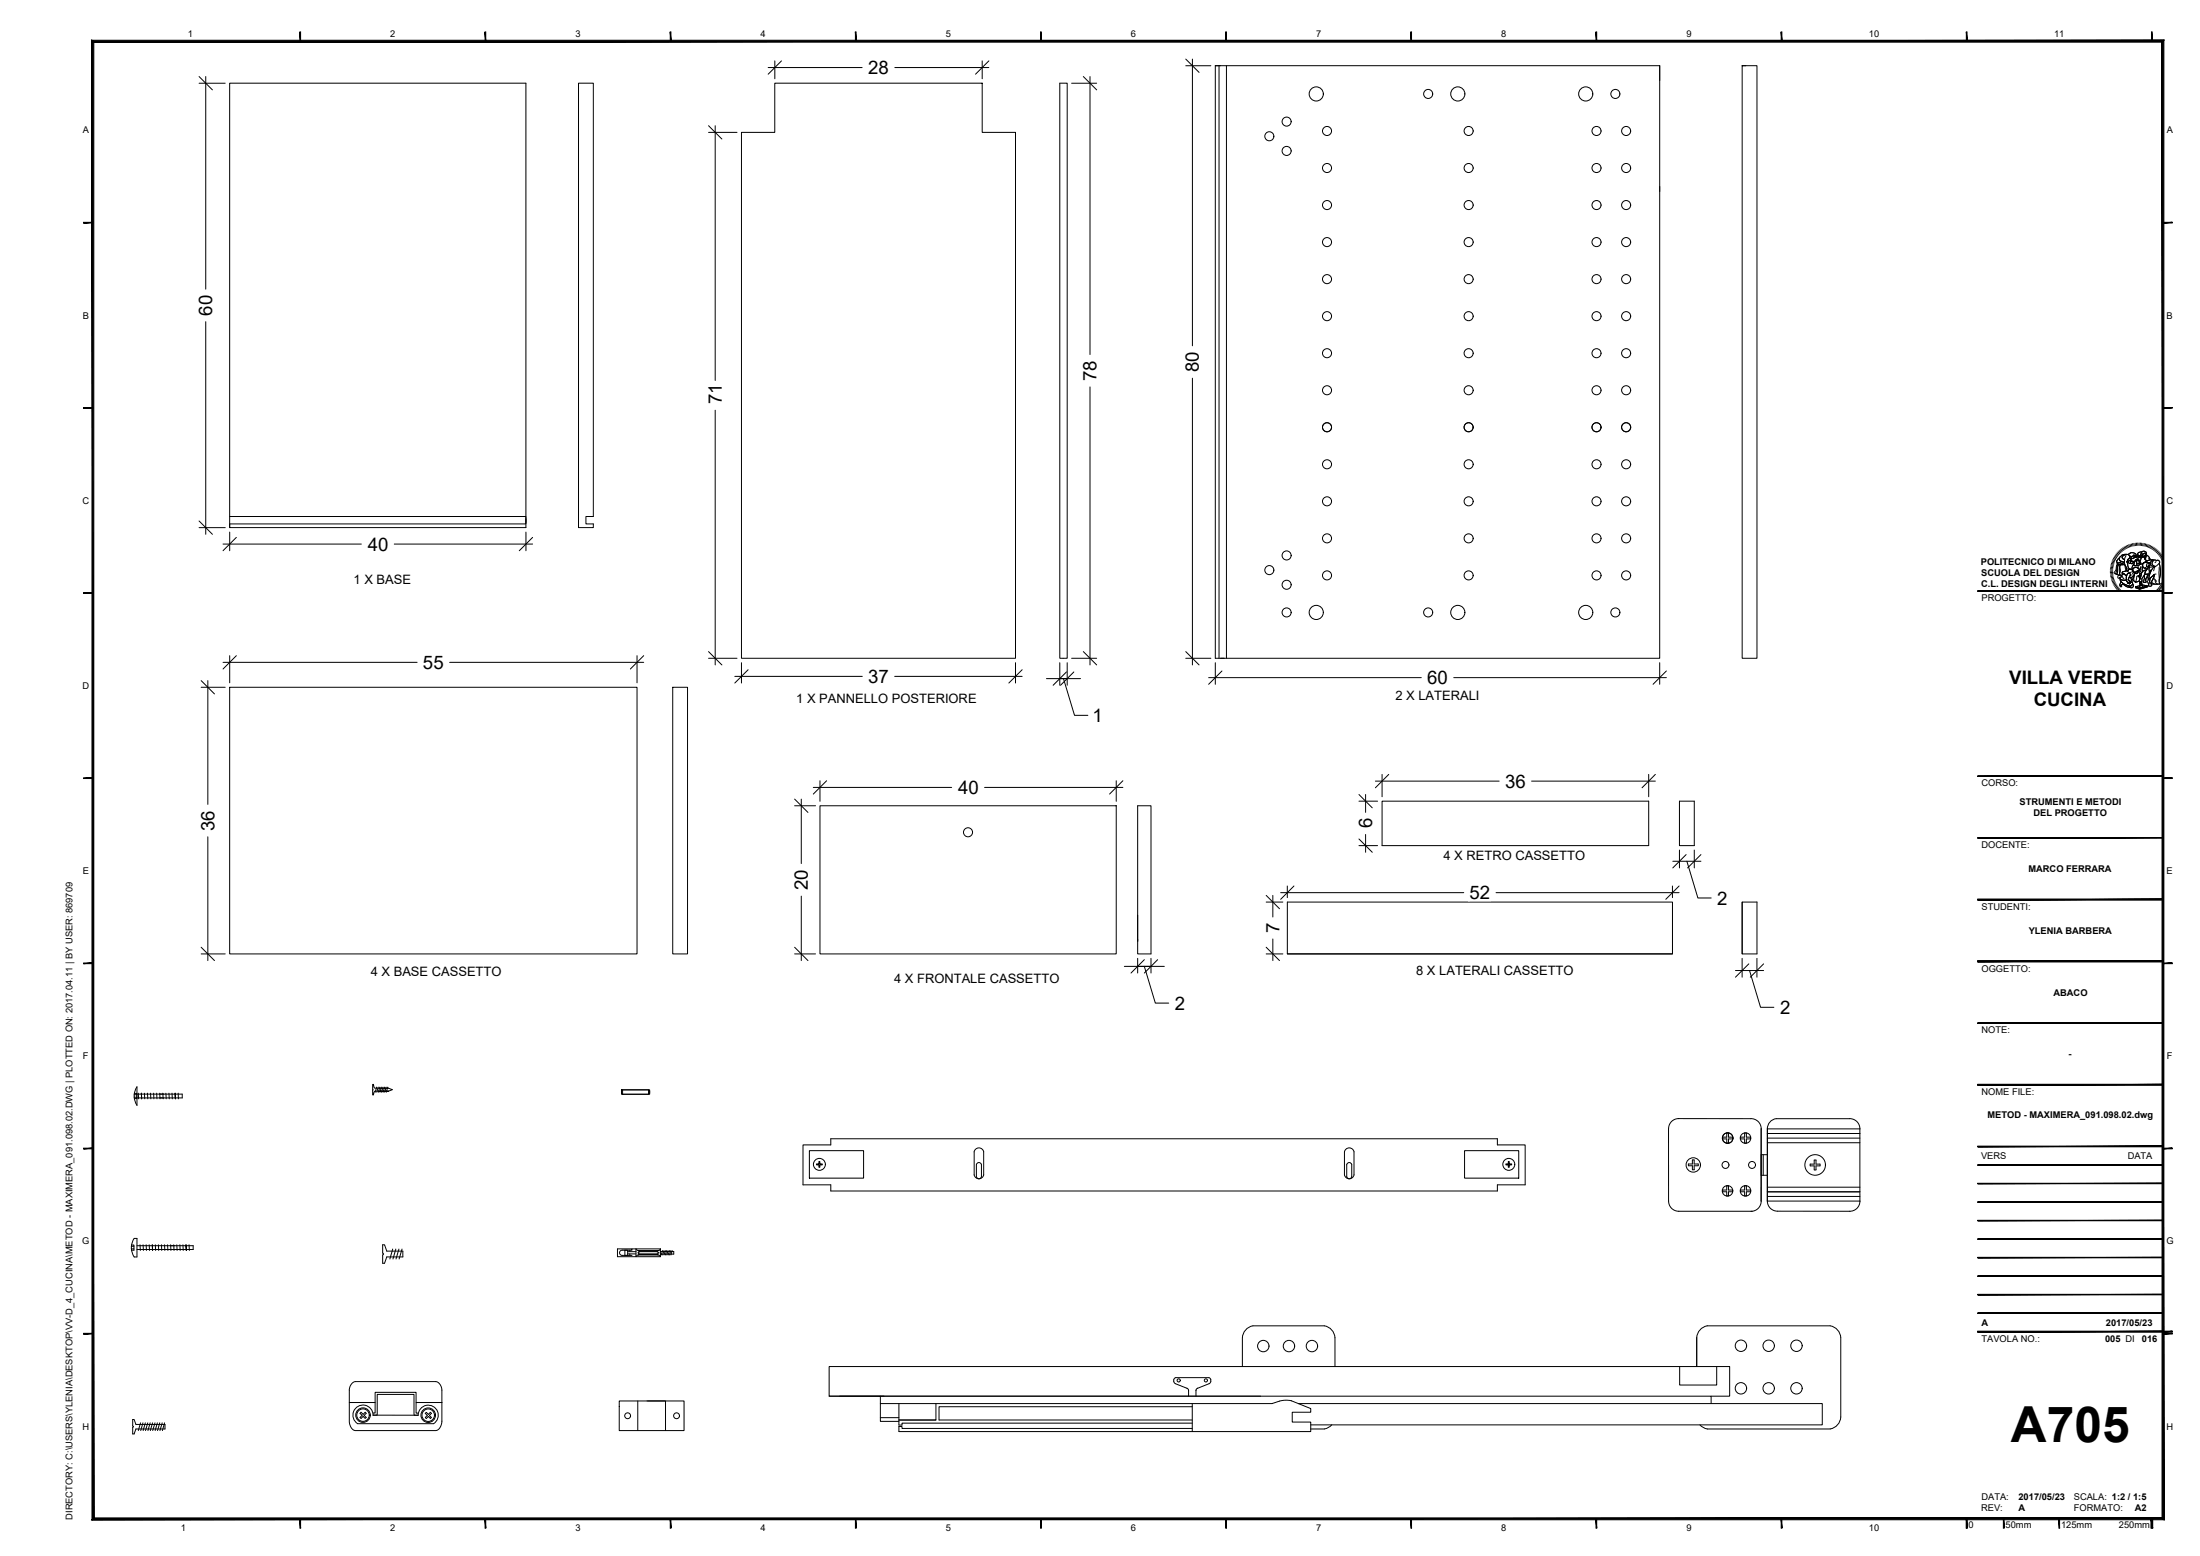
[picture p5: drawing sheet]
<svg xmlns="http://www.w3.org/2000/svg" width="594mm" height="420mm" viewBox="0 0 594 420" stroke-linecap="round" stroke-linejoin="round" font-family="sans-serif">
<!-- layer: VITI E CERNIERE -->
<g fill="none" stroke="#000" stroke-width=".27">
<path d="M36.2 295.7l.2-.9 .6-1.3v5l-.6-1.4-.2-1.4M36.2 295.6h.7M36.2 296.3h.7M36.3 295.2h.6v1.4h-.6M37 295.4h7.2M37 296.5h7.2M37.3 295.2l.1 1.5M38.2 295.2l.1 1.5M39 295.2l.1 1.5M39.8 295.2l.1 1.5M40.6 295.2l.1 1.5M41.5 295.2l.1 1.5"/>
<path d="M42.3 295.2l.1 1.5M43.1 295.2l.1 1.5M43.1 295.4h6.1v1.1h-6.1M44 295.2l.1 1.5M44.8 295.2l.1 1.5M45.6 295.2l.1 1.5M46.4 295.2l.1 1.5M47.4 296.7l-.1-1.5 .1 1.5M48.1 295.2l.1 1.5M101.7 293.6l-.4 1.3M102.1 293.6l-.4 1.3M102.3 294.6h2.6h-3.7l-.4 1.1h-.2l.2-1.5-.2-1.4h.2l.4 1h3.7l1.1 .4-1.1 .4"/>
<path d="M102.3 293.8h2.6M102.6 293.6l-.4 1.3M103 293.6l-.4 1.3M103.4 293.6l-.4 1.3M103.9 293.6l-.5 1.3M104.3 293.6l-.4 1.3M104.7 293.6l-.4 1.3M167.8 294.3h7.6v1.2h-7.6zM168.1 294.3h7v1.2h-7M168.1 294.3l-.3 .3v.6l.3 .3M168.1 294.3v1.2M175.1 294.3l.3 .3v.6l-.3 .3"/>
<path d="M216.8 309.2h7.5v-1.7h180v1.7h7.5v10.7h-7.5v1.7h-180v-1.7h-7.5zM218.6 310.7h14.6v7.4h-14.6zM220.5 314.3h.6v-.7h.3v.7h.6v.3h-.6v.6h-.3v-.6h-.6zM263.4 310.4a1.32 1.32 0 0 1 2.2 .6v6.2a1.32 1.32 0 0 1-1.2 1.1 1.32 1.32 0 0 1-1.3-1.1l-.1-6.2zM263.9 314.1l.7-.1 .4 .5v3.2a.69 .69 0 0 1-.7 .6 .69 .69 0 0 1-.6-.6v-3.2zM363.4 310.4a1.32 1.32 0 0 1 2.2 .6v6.2a1.32 1.32 0 0 1-1.3 1.1 1.32 1.32 0 0 1-1.3-1.1l.1-6.2zM363.9 314.1l.7-.1 .4 .5v3.2a.7 .7 0 0 1-.7 .6 .7 .7 0 0 1-.6-.6v-3.2zM395.5 310.7h14.6v7.4h-14.6zM406.6 314.3h.7v-.7h.3v.7h.6v.3h-.6v.6h-.3v-.6h-.7zM453.2 302.1h19.6M453.4 302a2.74 2.74 0 0 0-2.8 2.8v19.5M455.9 314.3h1.1v-1.1h.3h.2v1.1h1.1v.5h-1.1v1.1h-.5v-1.1h-1.1z"/>
<path d="M465.2 307.1h1.1v-1.1h.5v1.1h1.1v.4h-1.1v1.1h-.5v-1.1h-1.1zM470 307.1h1.1v-1.1h.5v1.1h1.1v.4h-1.1v1.1h-.5v-1.1h-1.1zM472.8 302.1a2.74 2.74 0 0 1 2.8 2.7v19.5a2.72 2.72 0 0 1-2.8 2.8M475.6 311.8h1.6M475.6 317.4h1.6M476.1 311.8v5.6M477.2 306.1h25M477.2 307.3h25M477.2 304.8h25M477.2 308.6h25M477.3 304.8l-.1 19.5M479.7 302.1h19.8"/>
<path d="M479.7 302.1a2.74 2.74 0 0 0-2.4 2.7M488.8 314.3h1.1v-1h.5v1h1.1v.5h-1.1v1.1h-.5v-1.1h-1.1zM499.5 302.1a2.74 2.74 0 0 1 2.7 2.8M502.2 304.8v19.6M35.5 336.6v.5M35.5 336.5h.7M35.5 337.2h.7M35.5 336.2h.7v1.4h-.7M36.2 334.4h.8v5h-.8l-.4-.9-.3-1.4M36.2 334.4l-.6 1.3-.1 .9M37 336.4h10.2M37 337.4h10.2"/>
<path d="M37.8 336.1l.1 1.6M38.6 336.1l.1 1.6M39.5 336.1v1.6M40.3 336.1l.1 1.6M41.1 336.1l.1 1.6M41.9 336.1l.1 1.6M42.8 336.1v1.6M43.6 336.1l.1 1.6M44.4 336.1l.1 1.6M45.3 336.1v1.6M46.1 336.1l.1 1.6M46.1 336.4h6.1v1h-6.1"/>
<path d="M46.9 336.1l.1 1.6M47.7 336.1l.1 1.6M48.6 336.1v1.6M49.4 336.1l.1 1.6M50.3 337.7l-.1-1.6 .1 1.6M51.1 336.1v1.6M103.3 336.1h.5l.6 1.7h4.4v1.6h-4.4l-.6 1.7h-.5v-2.2l.3-.3-.3-.3zM106.1 337.3l-.8 2.7M106.9 337.3l-.8 2.7M107.7 337.3l-.8 2.7M108.6 337.3l-.8 2.7M168.7 339v-1.4h.8v1.4"/>
<path d="M169.5 338.6h2.2M169.5 338h2.2M170.1 337.6v.4M170.1 338.6v.4M170.7 337.2h7.6M172.3 338.9h5.4l.6 .4M172.3 338.3l.3-.3h4.8l.3 .3M172.3 338.3l.3 .3h4.8l.3-.3M172.3 338.3h.1M172.3 337.7h.1M172.3 337.7h5.4M172.3 338.9l-.6 .4"/>
<path d="M172.3 337.7l-.6-.5v2.1M172.4 337.7l.2 .1h4.8l.3-.1M172.4 338.9l.2-.2h4.8l.3 .2M177.7 338.3h.1M177.7 337.7h.1M178.3 337.2v2.1h-11.6v-2.1h4v.4h-2.7a.7 .7 0 0 0-.7 .7 .7 .7 0 0 0 .7 .7h2.7M178.3 337.9h3.6v.7h-3.6M178.3 337.2l-.6 .5M178.9 337.7l-.3 1.2M179.3 337.7l-.4 1.2M179.7 337.7l-.4 1.2M180 337.7l-.3 1.2"/>
<path d="M180.4 337.7l-.3 1.2M180.8 337.7l-.4 1.2M181.2 337.7l-.4 1.2M181.5 337.7l-.3 1.2M450.6 324.3a2.74 2.74 0 0 0 2.7 2.8h19.9M465.2 321.3h1.1v-1.1h.3l.2 .1v1h1v.5h-1v1.1h-.5v-1.1h-1.1zM471.1 320.2l.5 .1v1h1.1v.5h-1.1v1.1h-.5v-1.1h-1.1v-.5h1.1zM477.2 324.3h25a2.74 2.74 0 0 1-2.7 2.8M477.2 323.1h25M477.2 321.8h25M477.2 320.6h25M477.2 324.3a2.74 2.74 0 0 0 2.8 2.7l19.6 .1"/>
<path d="M94.3 378.7v5.1a2.41 2.41 0 0 0 1.7 2.5h21.6a2.44 2.44 0 0 0 1.7-2.5v-8.4a2.26 2.26 0 0 0-1.7-2.3h-21.6a2.26 2.26 0 0 0-1.7 2.3v3.3h7M112.4 378.7h6.9M167.2 378.3h17.5v8h-17.5zM172.2 378.3v8M174.7 378.3h5v8M223.9 377h238.2v2M226.8 377h113.6M237.7 377v6.8h5M238.7 377h-14.8v-8h243.2v8h-5M242.7 379v5.8h.9v-.5h78.4M252.7 379v4.4h-10h10M317 372.9l.4 .7 3.2 1.3"/>
<path d="M317.5 372h9a.75 .75 0 0 1 .5 1M317.5 372a.76 .76 0 0 0-.5 1M320.5 374.9l.5 .6M321 375.4v1.6M322 379v7.6M322 379.8h-68.4v3.6h68.4M323 375.4v1.6M323.4 374.9l-.4 .6M327 372.9l-.5 .7-3.2 1.3M335.5 369v-7.8a3.4 3.4 0 0 1 2.8-3.2h19.3a3.4 3.4 0 0 1 2.9 3.2v7.8M345.4 378.4l-1.9 .6h-105.8M345.4 378.4l1.7-.3 1.6 .2 5.2 2v1h-4.9v2.7h4.9v2.6h-111.2v-1.4h.9v.5h78.4"/>
<path d="M350.6 379h141.5v5.8h-138.2M453.6 369v5h10v-5M458.2 369v-7.8a3.4 3.4 0 0 1 2.8-3.2h33.2a3.4 3.4 0 0 1 2.9 3.2v21.4a3.5 3.5 0 0 1-2.9 3.3h-33.2l-1.3-.6-.7-.6M35.8 383.3h.4l.5 1.3h7.9v1.3h-7.9l-.5 1.3h-.4v-1.7l.3-.3-.3-.2zM38 384.2l-.7 2.1M38.6 384.2l-.6 2.1M39.3 384.2l-.7 2.1M39.9 384.2l-.6 2.1M40.6 384.2l-.7 2.1M41.1 384.6h.1M41.2 384.2l-.6 2.1M41.9 384.2l-.7 2.1"/>
<path d="M42.5 384.2l-.6 2.1M43.1 384.2l-.6 2.1M43.8 384.2l-.6 2.1M44.4 384.2l-.6 2.1M97.5 381.4l.6 .5 .5-.5 .3 .2-.6 .6 .6 .5-.3 .3-.5-.5-.6 .5-.3-.3 .6-.5-.6-.6zM100.7 382.1h1.2v-5.6h9.9v5.6h1.1M100.7 381.6h.6v-5.6h11.1v5.6h.5M100.7 382.1h12.2M100.7 382.1a2.73 2.73 0 0 0-4-2.4 2.73 2.73 0 0 0-.1 4.7M112.9 382.1a2.71 2.71 0 0 1 4-2.3 2.71 2.71 0 0 1 .2 4.6h-20.5M115.1 381.4l.6 .5 .5-.5 .3 .2-.6 .6 .6 .6-.3 .2-.5-.5-.6 .5-.3-.2 .6-.6-.6-.6zM237.7 382.8h5"/>
<path d="M359.6 384.7l-.7 .6-1.3 .6h-3.7"/>
<circle cx="221.3" cy="314.4" r="1.61"/>
<circle cx="407.4" cy="314.4" r="1.61"/>
<circle cx="457.2" cy="314.6" r="1.94"/>
<circle cx="465.9" cy="314.6" r=".94"/>
<circle cx="466.5" cy="307.3" r="1.42"/>
<circle cx="471.4" cy="307.3" r="1.42"/>
<circle cx="473.1" cy="314.6" r=".94"/>
<circle cx="490.2" cy="314.6" r="2.78"/>
<circle cx="466.5" cy="321.6" r="1.42"/>
<circle cx="471.4" cy="321.6" r="1.42"/>
<circle cx="318.3" cy="372.7" r=".43"/>
<circle cx="325.6" cy="372.7" r=".43"/>
<circle cx="341.1" cy="363.5" r="1.54"/>
<circle cx="348.1" cy="363.5" r="1.54"/>
<circle cx="354.3" cy="363.5" r="1.54"/>
<circle cx="470.1" cy="374.9" r="1.54"/>
<circle cx="470.1" cy="363.4" r="1.54"/>
<circle cx="477.6" cy="374.9" r="1.54"/>
<circle cx="477.6" cy="363.4" r="1.54"/>
<circle cx="485.1" cy="363.4" r="1.54"/>
<circle cx="485.1" cy="374.9" r="1.54"/>
<circle cx="98" cy="382.1" r="1.96"/>
<circle cx="98" cy="382.1" r="1.69"/>
<circle cx="115.6" cy="382.1" r="1.96"/>
<circle cx="115.6" cy="382.1" r="1.69"/>
<circle cx="169.5" cy="382.3" r=".79"/>
<circle cx="182.7" cy="382.3" r=".79"/>
</g>
<!-- layer: A-FURN -->
<g fill="none" stroke="#000" stroke-width=".27">
<path d="M328.2 17.7h120v160.1h-120zM329.2 17.7v160.1M331.2 17.7v160.1M448.2 17.7v4M470.4 17.7h4v160.1h-4zM470.4 17.7h1M62 22.5h80v120h-80zM156.2 22.5h4v117h-2v2h2v1h-4zM209.2 22.5h56v13.2h9v142.1h-74v-142.1h9zM286.2 22.5h2v155.3h-2zM448.2 50.3v1.4M62 139.5h80v2h-80v1"/>
<path d="M329.6 177.8h1M62 185.6h110v72h-110zM181.7 185.6h4v72h-4zM221.4 217.6h80v40h-80zM307.2 217.6h3.6v40h-3.6zM373.2 216.3h72v12h-72zM453.5 216.3h4v12h-4zM307.2 247.1v7.1v-.6M347.6 257.6h104v-14h-104v14h104M470.4 243.6v14h4v-14h-4v14"/>
<circle cx="342.8" cy="36.8" r="1.22"/>
<circle cx="347.4" cy="32.8" r="1.22"/>
<circle cx="355.4" cy="25.4" r="1.91"/>
<circle cx="358.3" cy="35.4" r="1.22"/>
<circle cx="385.7" cy="25.4" r="1.22"/>
<circle cx="393.7" cy="25.4" r="1.91"/>
<circle cx="396.6" cy="35.4" r="1.22"/>
<circle cx="428.2" cy="25.4" r="1.91"/>
<circle cx="431.1" cy="35.4" r="1.22"/>
<circle cx="436.2" cy="25.4" r="1.22"/>
<circle cx="439.1" cy="35.4" r="1.22"/>
<circle cx="347.4" cy="40.8" r="1.22"/>
<circle cx="358.3" cy="55.4" r="1.22"/>
<circle cx="358.3" cy="45.4" r="1.22"/>
<circle cx="396.6" cy="45.4" r="1.22"/>
<circle cx="396.6" cy="55.4" r="1.22"/>
<circle cx="431.1" cy="45.4" r="1.22"/>
<circle cx="431.1" cy="55.4" r="1.22"/>
<circle cx="439.1" cy="55.4" r="1.22"/>
<circle cx="439.1" cy="45.4" r="1.22"/>
<circle cx="358.3" cy="65.4" r="1.22"/>
<circle cx="358.3" cy="75.4" r="1.22"/>
<circle cx="396.6" cy="75.4" r="1.22"/>
<circle cx="396.6" cy="65.4" r="1.22"/>
<circle cx="431.1" cy="65.4" r="1.22"/>
<circle cx="431.1" cy="75.4" r="1.22"/>
<circle cx="439.1" cy="75.4" r="1.22"/>
<circle cx="439.1" cy="65.4" r="1.22"/>
<circle cx="358.3" cy="95.4" r="1.22"/>
<circle cx="358.3" cy="85.4" r="1.22"/>
<circle cx="396.6" cy="85.4" r="1.22"/>
<circle cx="396.6" cy="95.4" r="1.22"/>
<circle cx="431.1" cy="85.4" r="1.22"/>
<circle cx="431.1" cy="95.4" r="1.22"/>
<circle cx="439.1" cy="85.4" r="1.22"/>
<circle cx="439.1" cy="95.4" r="1.22"/>
<circle cx="358.3" cy="115.4" r="1.22"/>
<circle cx="358.3" cy="105.4" r="1.22"/>
<circle cx="396.6" cy="105.4" r="1.22"/>
<circle cx="396.6" cy="115.4" r="1.22"/>
<circle cx="431.1" cy="105.4" r="1.22"/>
<circle cx="431.1" cy="115.4" r="1.22"/>
<circle cx="439.1" cy="105.4" r="1.22"/>
<circle cx="439.1" cy="115.4" r="1.22"/>
<circle cx="358.3" cy="135.4" r="1.22"/>
<circle cx="358.3" cy="125.4" r="1.22"/>
<circle cx="396.6" cy="125.4" r="1.22"/>
<circle cx="396.6" cy="135.4" r="1.22"/>
<circle cx="431.1" cy="125.4" r="1.22"/>
<circle cx="431.1" cy="135.4" r="1.22"/>
<circle cx="439.1" cy="125.4" r="1.22"/>
<circle cx="439.1" cy="135.4" r="1.22"/>
<circle cx="342.8" cy="153.9" r="1.22"/>
<circle cx="347.4" cy="150" r="1.22"/>
<circle cx="347.4" cy="157.9" r="1.22"/>
<circle cx="358.3" cy="155.4" r="1.22"/>
<circle cx="358.3" cy="145.4" r="1.22"/>
<circle cx="396.6" cy="145.4" r="1.22"/>
<circle cx="396.6" cy="155.4" r="1.22"/>
<circle cx="431.1" cy="155.4" r="1.22"/>
<circle cx="431.1" cy="145.4" r="1.22"/>
<circle cx="439.1" cy="145.4" r="1.22"/>
<circle cx="439.1" cy="155.4" r="1.22"/>
<circle cx="347.4" cy="165.4" r="1.22"/>
<circle cx="355.4" cy="165.4" r="1.91"/>
<circle cx="385.7" cy="165.4" r="1.22"/>
<circle cx="393.7" cy="165.4" r="1.91"/>
<circle cx="428.2" cy="165.4" r="1.91"/>
<circle cx="436.2" cy="165.4" r="1.22"/>
<circle cx="261.4" cy="224.7" r="1.22"/>
</g>
<!-- layer: G-ANNO-LOGO -->
<g fill="none" stroke="#000" stroke-width=".27">
<path d="M569.8 154.2h.7M569.8 153.9h.7M569.9 153.5l.7 .1M569.9 153.2l.7 .1M570 152.8l.6 .2M570 152.5l.7 .1M570.1 152.1l.7 .2M570.2 151.8l.7 .2M570.4 151.5l.6 .2M570.5 151.1l.6 .3M570.5 154.6h-.7M570.5 154.9l-.6 .1"/>
<path d="M570.6 155.2l-.7 .1M570.6 155.5l-.6 .2M570.7 150.8l.6 .3M570.7 155.9l-.7 .1M570.8 156.2l-.7 .2M570.8 150.5l.6 .3M570.9 156.5l-.7 .2M571 156.8l-.6 .2M571 150.2l.6 .4M571.1 157.1l-.6 .3M571.2 149.9l.6 .4M571.3 157.4l-.7 .3"/>
<path d="M571.4 157.7l-.6 .3M571.4 149.6l.6 .4M571.6 158l-.6 .3M571.7 149.3l.5 .5M571.7 151.9l.7 .1a.84 .84 0 0 0 1.3-.2l.1 .6-1 .1a.78 .78 0 0 1-1.1-.5zM571.8 151.9v.4M571.8 158.2l-.6 .4M571.9 149.1l.5 .4M571.9 152.4l-.3 .6-.1 1.3-.3 .7 .4 .1M571.9 158.5l-.5 .4M572 150.9l.4-.3-.1 .3a.83 .83 0 0 0 1 .8l.3 .2-.2 .1a.75 .75 0 0 1-1 0h-.3a.51 .51 0 0 1-.5-.4 .51 .51 0 0 1 .3-.6zM572.1 148.8l.5 .5"/>
<path d="M572.1 158.7l-.5 .5M572.2 152.4l-.3 .5-.1 1.4-.2 .8 .7 .2M572.2 152.4l.4 .1-.2 .5 .1 1.2-.1 1-.2 .1a.43 .43 0 0 1-.5-.2 .43 .43 0 0 1 .1-.5v-1.5zM572.4 159l-.5 .5M572.4 148.6l.5 .5M572.4 156a1.21 1.21 0 0 0 1.8 .5M572.4 150.4l.7-.5 1.3-.2a1 1 0 0 0-1.3 1l.6 .4v.7l-.6-.1a.67 .67 0 0 1-.8-.8zM572.5 156.4l.8 .3 .9-.2 .4 .8-.1 .2 .3-.2 .2 .4-.1-.5 .3 .4-.1-.5 .4 .1-.8-.6 .3-.8 .4 .2 .3 1a.79 .79 0 0 1 0 .9 .79 .79 0 0 1-.8 .3l-1.5-.6-.8-.7zM572.5 156.4l.1 .5 .8 .7 1.9 .9M572.6 159.2l-.5 .5M572.6 152.5l-.2 .6v2.2M572.6 152.5l1.2-.1 .5 1.2v.5l-.4 .1a.6 .6 0 0 0-.6 .1 .6 .6 0 0 0-.2 .6l.2 .1-.4 .5a.56 .56 0 0 1-.5-.9v-1.6z"/>
<path d="M572.7 148.3l.4 .5M572.7 157l-.1 .2a.82 .82 0 0 0 0 1.2l.4-.2-.2-.1a.49 .49 0 0 1 .4-.4 .49 .49 0 0 1 .5 .3l.9 .5a1.3 1.3 0 0 0 1.4-.1l-.1-.7M572.7 157l.8 .7 1.4 .5h.6l.4-.6a.65 .65 0 0 1 0 1 .65 .65 0 0 1-.9 0l-1.3-.6a.44 .44 0 0 0-.5-.3 .44 .44 0 0 0-.4 .5l.1 .2h-.3a.85 .85 0 0 1 0-1.2zM572.8 159.5l-.4 .4M572.9 155.5a.5 .5 0 0 0-.8-.2 .5 .5 0 0 0 .1 .8 .61 .61 0 0 1 .5-.3 .61 .61 0 0 1 .6 .3l.3 .2M573 148.1l.4 .6M573.1 159.7l-.5 .5M573.1 155.2l.4-.3 .2 .1a.73 .73 0 0 1 .5 1.1v.4a1.21 1.21 0 0 1-1.8-.5l.6-.2-.1-.3zM573.1 154.5l1.2-.4 .3 .1 .2-.4 .5-.1 .6 .2 .3 .5a.89 .89 0 0 1-.2 1.2 .65 .65 0 0 1-1 .2l.1-.1a.47 .47 0 0 0 0-.8 .47 .47 0 0 0-.7 .2l-.2 .4-.7-.6a.29 .29 0 0 1-.4 0 .29 .29 0 0 1 0-.4zM573.2 147.9l.4 .6M573.3 150.1a1 1 0 0 1 1-.4 1 1 0 0 1 .8 .8l-.3 .5a1 1 0 0 0-.2 1.4 .99 .99 0 0 0 .7 1.3l-.5 .1-.1 .4a.37 .37 0 0 1-.5-.2 .37 .37 0 0 1 .1-.4l-.6-1.3v-1.2l-.6-.5zM573.3 159.9l-.4 .5"/>
<path d="M573.4 154.8l.8 .7M573.5 154.9l-.5 .4v.5M573.5 147.7l.4 .6M573.7 152.4h-2l-.3 1.5-.5 .7 .2 .3M573.9 147.5l.3 .6M573.9 152.8l.2 1.4M574.1 150l-.4 1.1 .1 1.4 .4 .8 .2 .9h.3l.1-.4 .5-.1a1.04 1.04 0 0 1-.8-1.5 1.49 1.49 0 0 1 .6-1.7 1.04 1.04 0 0 0-1.4-.8l-.7 .2-.6 .5-.1 .5a.81 .81 0 0 0 1 .8l.3 .1-.2 .2a.73 .73 0 0 1-1-.1l-.3 .1a.51 .51 0 0 1-.5-.4 .51 .51 0 0 1 .3-.6l.4-.4M574.2 147.4l.3 .6M574.3 154.1l-.4 .1a.59 .59 0 0 0-.6 .1 .59 .59 0 0 0-.2 .6l.2 .1M574.4 149.7a.87 .87 0 0 0-1 .2 .87 .87 0 0 0-.1 1l.4 .2M574.5 155a.45 .45 0 0 1 .6-.1 .45 .45 0 0 1 .1 .6l-.5 1.1 .8 .6-.4-.1 .1 .5-.3-.4 .1 .5-.2-.4-.3 .2 .1-.2-.4-.6v-.9zM574.5 147.2l.3 .6"/>
<path d="M574.6 154.8a.47 .47 0 0 1 .7 .2 .47 .47 0 0 1-.2 .7l-.4 .9 .8 .7-.4-.2 .1 .5-.3-.4 .1 .5-.2-.4-.3 .2 .1-.2-.4-.6v-1.2zM574.6 151.1l1-.4-.1 .5-1.2 .5zM574.6 151.6l.9-.3 .2 .2-.4 .2 .2 .4a.6 .6 0 0 1-.9-.5zM574.7 151.6a.57 .57 0 0 0 .8 .5M574.8 149.8l.7-.6 1 .2a.3 .3 0 0 1 .3 .4 .3 .3 0 0 1-.4 .2l-.2-.2-.7 .5-.4-.2M574.8 147.1l.3 .6M574.9 149.5l.5-.3h.6l.7 .4a.22 .22 0 0 1 .1 .3 .22 .22 0 0 1-.2 .2l-.4-.2-.4 .4h-.4l-.7-.5zM575.1 150.1l.6 .2 .6-.5 .3 .3-.2 .5-.4 .2-.5-.2-.5 .2zM575.2 147l.2 .6M575.3 153.7l.6 .2 .4 .6a.82 .82 0 0 1-.2 1.1h-.1M575.4 151.6h.8l-.2 .1a.38 .38 0 0 1-.4 .6 .38 .38 0 0 1-.3-.6zM575.4 156l.3 1a.8 .8 0 0 1 0 .9 .8 .8 0 0 1-.8 .3"/>
<path d="M575.4 151.3l.3 .2M575.5 154.6l-.8 .1M575.5 151l-.1 .2-1 .5M575.5 146.9l.2 .6M575.6 150.7l-.4 .5M575.7 154.2l.7 .5M575.8 151.6a.34 .34 0 0 0-.5 .3 .34 .34 0 0 0 .5 .3 .34 .34 0 0 0 .2-.5l.2-.1-.6 .1M575.8 154.7a.7 .7 0 0 1 .2 .9 .7 .7 0 0 1-1 .2M575.9 153.9l.1-.4a.91 .91 0 0 1 1.3-.1l.3 .2a.32 .32 0 0 1 .1 .3 .32 .32 0 0 1-.2 .3l-1.2 .3 .6 .4 .4-.3 .1-.3a.37 .37 0 0 0 .4-.4 .37 .37 0 0 0-.3-.4l-.5-.3h-.6l-.5 .7-.2-.1v-.5l.5-.8 .2 .2h1.1l.5-.4v-.3l.6 .2v.5a.62 .62 0 0 1-.2 .9l.2 .8-.3 .4-.4 .2-.2 .5-.3-.1 .1 .3a.23 .23 0 0 1 .3 .1 .23 .23 0 0 1 0 .3l.2-.2-.3 1.1a.96 .96 0 0 1-1.5-.1l-.4-.4 .4-.6 .2-1.1M575.9 153.7l.6-.5 .5 .1 .6 .3a.32 .32 0 0 1 .1 .5 .32 .32 0 0 1-.5 0l-.3 .2a.5 .5 0 0 1-.5 .3 .5 .5 0 0 1-.4-.5zM575.9 146.8l.1 .7M575.9 156.5l.8 .7"/>
<path d="M576.1 150.6v.1M576.2 150.2l.1 .1M576.2 155.9v.9M576.2 152.5a1.25 1.25 0 0 0-.5 1.3M576.2 146.7l.1 .7M576.2 150.3h.1M576.3 154.5l1.2-.4-.2 .5-.4 .3-.5-.2zM576.3 155.3l-.3 1-.4 .4M576.6 150.4l.7-.2a.29 .29 0 0 1 .2 .5 .29 .29 0 0 1-.4 0zM576.6 146.7l.1 .6M576.6 150.1l-.2 .5-.4 .2-.5-.2-.5 .2M576.6 151.3l.5-.3 .4 .1 .5 1a.22 .22 0 0 1-.1 .3 .22 .22 0 0 1-.3-.1 .22 .22 0 0 1 .1-.3l-.1-.7a.44 .44 0 0 0-.7-.1 .44 .44 0 0 0 0 .7l.1 .1a.43 .43 0 0 1 .1 .4 .43 .43 0 0 1-.4 .4l-.6-.4z"/>
<path d="M576.7 158.4l2-.4 1.1 .2-2 .6zM576.7 158.4l1.1 .4v.3l-1.1-.4zM576.9 151.2l.3-.1 .4 .2 .1 .5a.64 .64 0 0 1 0 .7 .64 .64 0 0 1-.7 .2zM576.9 146.6l.1 .7M577 150.2v-.2a.53 .53 0 0 1 .8 .5l-.2 .1M577 155.6l-.3 1.6 1-.2M577 154.7h.1M577.1 149.9a.52 .52 0 0 1 .7 .6l-.2 .1-.2-.4v.2l-.4-.1zM577.1 154.3l.1 .1M577.1 154.6l.1 .1M577.1 154.4h.1M577.2 151.4v.1"/>
<path d="M577.3 151.4l-.2 .1M577.3 146.6v.7M577.3 150.4a.44 .44 0 0 0-.7 .1l.2-.1a.37 .37 0 0 0 .4 .3 .37 .37 0 0 0 .3-.3l-.2-.2 .1 .2M577.4 152.7v.7M577.4 155.4l.3 .1 .2-.5 .4-.2-.5 1.3a.23 .23 0 0 0 0-.3 .23 .23 0 0 0-.3-.1zM577.5 154.2l-.2 .5a.51 .51 0 0 1-.9-.1M577.5 151.3l.2 .2-.1 .1M577.6 151.4a.43 .43 0 0 0-.7-.2 .43 .43 0 0 0 0 .7 .51 .51 0 0 1 0 .9 .51 .51 0 0 1-.7-.5l.4-1 .7-.3 .5 .5 .2 .8-.3 .2-.1-.4M577.6 146.6v.7M577.7 151.7l-.2 .1M577.7 151.6a.43 .43 0 0 1-.1 .6 .43 .43 0 0 1-.6-.1M577.7 152.4l-.3 .3h-.4"/>
<path d="M577.8 158.8l2-.6v.3l-2 .6zM577.8 158.8v.3M577.8 150.5l.1-.1a.99 .99 0 0 1 0 1.2M577.9 155h.1M577.9 155.6l-.1 .5 .2-.2M577.9 150l.1 .4M578 152l-.1-.5a.87 .87 0 0 0 0-1.1l-.5-.5a.45 .45 0 0 1-.1-.6 .45 .45 0 0 1 .5-.2 .27 .27 0 0 1 .5 0 .27 .27 0 0 1-.1 .4v1.1h.2v-.5a.42 .42 0 0 0 .3 .4 .42 .42 0 0 0 .5-.2l-.1 .7 .2-.2 .4 .7-1.1 .7M578 146.6l-.1 .7M578 155.3l-.1 .3-.1-.2M578 153l-.1 1.4M578 152.2l.5 .3M578.1 157.1l.2-.1 .1 1-.2-.5-.4 .7z"/>
<path d="M578.2 154.2l-.4 .3v.5M578.3 154.8l-.5 .4a.22 .22 0 0 1-.1 .3 .22 .22 0 0 1-.3-.1l.1 .3h.3M578.3 153.1l-.4 .8M578.3 146.7v.6M578.4 149.1l.6-.3 .4 .2 .2 .4v.8l-.4 .8v-.7l.2-.5-.2-.5-.2 .2a.79 .79 0 0 0-.6 1.1h-.2l-.1-.8zM578.4 149.1h-.5a.61 .61 0 0 0-.7 .7M578.4 150.1l.3 .3 .5-.1M578.4 149l.6-.2 .6 .5v.8l-.4 .9v-.7l.2-.5a.32 .32 0 0 0-.1-.4 .32 .32 0 0 0-.4 .1l-.3 .2-.2 .9h-.2l-.1-.8zM578.6 152.2l.2-.1a1.56 1.56 0 0 1 1.9 .2l-.2 .5a1.28 1.28 0 0 1-1.1 .8l-.7-.6zM578.6 149.6l.4-.1a.29 .29 0 0 1 .4 0 .29 .29 0 0 1 0 .4l-.2 .4a.4 .4 0 0 1-.5 .1 .4 .4 0 0 1-.3-.3zM578.6 149.8l.2 .1M578.6 154.2l.9-.1-.7 1.5a1.53 1.53 0 0 0-.5 1.5h-.2l-.2 .5-.2-.9z"/>
<path d="M578.6 154.2l-.9 2.5 .2 .9-.1 .9 .4-1 .3 .9-.2-1.4-.4 .6M578.7 146.7l-.1 .7M578.7 150.3h.1M578.7 153.2a.64 .64 0 0 0-.1 1l1-.2 .4-.6M578.7 149.9h.1M578.8 150.2h.1M579.1 146.8l-.2 .6M579.1 150l.2 .1M579.1 155.1l.8-.1-.5 1.4 .2 .7-.4 .2-.4-.1zM579.1 150v.1M579.3 150.8l.4 .7M579.4 153.3h.1"/>
<path d="M579.4 146.8l-.2 .7M579.4 151.7a2.29 2.29 0 0 1 1.9-.5l-.7 .9zM579.5 154.1l-.7 1.5a1.31 1.31 0 0 0-.4 1.4l-.1 .1M579.5 153.3h-.3M579.6 149.8v.1a1.26 1.26 0 0 1 .9 1l.3 .2-.4 .1a.63 .63 0 0 1-.8 .2 .63 .63 0 0 1-.2-.9zM579.6 149.9l.5 .3 .4 .6M579.6 153.6h-.1M579.7 146.9l-.1 .7M579.8 158.2v.3l-2 .6-1.1-.4v-.3l1.1 .4 2-.6a6.1 6.1 0 0 0-3.1 .2M579.9 155.1l-.5 1.5a.43 .43 0 0 1-.2 .7l-.4-.1 .3-2M580.1 147.1l-.2 .6M580.2 152.9l-.1 .4"/>
<path d="M580.2 151.9l.3 .1 .2 .4M580.2 153.1l.2 .1-.1 .7a.67 .67 0 0 1-.4 1.1l-.8 .1 .3-1.1zM580.2 150.7l.5 .4M580.3 155l-1.2 .2M580.3 156.4l-.1 .2 .3 .2M580.4 147.2l-.2 .6M580.4 153.2v1.3l-.3 .9a1.87 1.87 0 0 0-.1 2l.2 .2M580.6 156.1l1.1-1-.5 1.6a1.26 1.26 0 0 0-.2 1.4l-.2 .2a.41 .41 0 0 1-.6-.1 .41 .41 0 0 1 .1-.6zM580.6 152.1a1.05 1.05 0 0 1 1.7-.7 .56 .56 0 0 1 .8 .1 .56 .56 0 0 1-.2 .8l-.3 .3a1.09 1.09 0 0 1-1.9-.2M580.7 152.4l-.5 .6a.7 .7 0 0 1-.5 .6 .7 .7 0 0 1-.8-.2v-.1a.78 .78 0 0 1 0-1.2l.5-.2a.34 .34 0 0 1 .5 .2 .34 .34 0 0 1-.3 .4l.1 .2a.24 .24 0 0 0 .1 .3 .24 .24 0 0 0 .3-.2l.2-.3-.1-.5-.7-.3-.6 .2-.4 .5 .1 .3M580.7 153.9v.6M580.7 147.3l-.3 .6"/>
<path d="M581.1 147.5l-.4 .6M581.1 153.1l-.9 .1M581.2 157.3l.6 .4M581.4 147.7l-.4 .5M581.4 151.2a2.39 2.39 0 0 0-2 .5M581.5 160l.4 .5M581.6 156.1l.8 .9M581.6 153.1a6.5 6.5 0 0 0-1.4 3.4l1.5-1.4 .5-.1M581.6 151.2l.8 .2a.5 .5 0 0 1 .6 .1 .5 .5 0 0 1 0 .6l.3 1.1a7.9 7.9 0 0 1-.3 3.7l.3 .8h-2.4l.8-2.6-1.5 1.4a5.7 5.7 0 0 1 1.5-3.4l.4-.1a.93 .93 0 0 1-1-.8 .93 .93 0 0 1 .5-1zM581.6 151.2a.91 .91 0 0 0-.5 1.1 .91 .91 0 0 0 1 .7M581.7 147.9l-.4 .5M581.7 155.1l-.5 1.6a1.24 1.24 0 0 0-.2 1.4l-.1 .1a.45 .45 0 0 1-.7 0 .45 .45 0 0 1 .1-.7l.3-1.3"/>
<path d="M581.8 159.8l.4 .5M581.8 153.1l-.2 1M581.9 156.6l.3 .8 .4 .3M582 148.1l-.4 .5M582 159.6l.5 .5M582.2 151.6l-.3 .3M582.3 148.3l-.5 .5M582.3 159.3l.5 .5M582.5 148.5l-.4 .5M582.5 159.1l.5 .5M582.7 158.9l.6 .4M582.8 148.7l-.5 .5"/>
<path d="M582.9 158.6l.6 .5M583 153.3l.1 3.3M583 149l-.4 .5M583.1 152.1a9.8 9.8 0 0 1 0 5l.2 .6h-2.4M583.1 158.4l.6 .4M583.3 149.3l-.5 .4M583.3 158.1l.6 .4M583.5 149.5l-.5 .4M583.5 157.8l.6 .4M583.7 157.5l.6 .4M583.7 149.8l-.5 .4M583.8 157.3l.6 .2"/>
<path d="M583.9 150.1l-.5 .4M583.9 157l.7 .2M584.1 156.7l.6 .2M584.1 150.4l-.6 .4M584.2 156.4l.6 .2M584.3 156l.6 .2M584.3 150.7l-.6 .3M584.3 155.7l.7 .2M584.4 155.4l.7 .1M584.4 155.1l.7 .1M584.5 151l-.7 .3M584.5 154.8h.6"/>
<path d="M584.5 154.5h.7M584.6 151.4l-.6 .2M584.7 151.7l-.6 .2M584.8 152l-.6 .2M584.9 152.4l-.6 .2M585 152.7l-.7 .2M585.1 153.1l-.7 .1M585.1 153.5h-.7M585.1 153.8h-.6M585.2 154.2h-.7M573.6 160.1l-.4 .5M573.9 160.2l-.4 .6"/>
<path d="M574.1 160.4l-.3 .6M574.4 160.5l-.3 .7M574.7 160.7l-.3 .6M575 160.8l-.2 .6M575.3 160.9l-.2 .7M575.6 161l-.1 .7M576 161.1l-.2 .6M576.3 161.1l-.1 .7M576.6 161.2l-.1 .7M576.9 161.2v.7M577.3 161.3l-.1 .6M577.6 161.3v.6"/>
<path d="M577.9 161.2v.7M578.2 161.2l.1 .7M578.5 161.2l.2 .6M578.9 161.1l.1 .7M579.2 161.1l.1 .6M579.5 161l.2 .6M579.8 160.9l.2 .6M580.1 160.7l.3 .7M580.4 160.6l.3 .6M580.7 160.5l.3 .6M581 160.3l.3 .6M581.3 160.2l.3 .5"/>
</g>
<!-- layer: G-ANNO-TTLB -->
<g fill="#fff" stroke="#fff" stroke-width=".27">
<path d="M559.1 159.6l30.7 4.3-5.7-4.3zM559.1 159.6l30.7 4.3h-30.7z"/>
<path d="M584.1 145h5.7l-5.7 14.6zM589.8 145l-5.7 14.6 5.7 4.3z"/>
</g>
<path d="M559.1 159.6h25v-14.6h5.7v18.9h-30.7z" fill="none" stroke="#fff" stroke-width=".27"/>
<g fill="#000" stroke="#000" stroke-width=".27">
<path d="M24.8 10.9l.5 399v-398.5zM24.8 10.9l.5 399-.5 .5zM25.3 409.9l-.5 .5 559-.5zM24.8 410.4l559-.5 .5 .5zM583.8 11.4v398.5l.5 .5zM584.3 10.9v399.5l-.5-399zM25.3 11.4h558.5l.5-.5zM24.8 10.9h559.5l-559 .5z"/>
<path d="M81 8.6l.2 2.5v-2.5zM81 8.6l.2 2.5h-.2z"/>
<path d="M131 8.6l.2 2.5v-2.5zM131 8.6l.2 2.5h-.2z"/>
<path d="M181 8.6l.2 2.5v-2.5zM181 8.6l.2 2.5h-.2z"/>
<path d="M231 8.6l.2 2.5v-2.5zM231 8.6l.2 2.5h-.2z"/>
<path d="M281 8.6l.2 2.5v-2.5zM281 8.6l.2 2.5h-.2z"/>
<path d="M331 8.6l.2 2.5v-2.5zM331 8.6l.2 2.5h-.2z"/>
<path d="M381 8.6l.2 2.5v-2.5zM381 8.6l.2 2.5h-.2z"/>
<path d="M431 8.6l.2 2.5v-2.5zM431 8.6l.2 2.5h-.2z"/>
<path d="M481 8.6l.2 2.5v-2.5zM481 8.6l.2 2.5h-.2z"/>
<path d="M531 8.6l.2 2.5v-2.5zM531 8.6l.2 2.5h-.2z"/>
<path d="M581 8.6l.2 2.5v-2.5zM581 8.6l.2 2.5h-.2z"/>
<path d="M22.6 60.2h2.5v-.2zM22.6 60h2.5l-2.5 .2z"/>
<path d="M584.1 60v.2l2.5-.2zM584.1 60.2l2.5-.2v.2z"/>
<path d="M22.6 110.2h2.5v-.2zM22.6 110h2.5l-2.5 .2z"/>
<path d="M584.1 110v.2l2.5-.2zM584.1 110.2l2.5-.2v.2z"/>
<path d="M534.1 159.7h50v-.2zM534.1 159.5h50l-50 .2z"/>
<path d="M22.6 160.2h2.5v-.2zM22.6 160h2.5l-2.5 .2z"/>
<path d="M584.1 160v.2l2.5-.2zM584.1 160.2l2.5-.2v.2z"/>
<path d="M22.6 210.2h2.5v-.2zM22.6 210h2.5l-2.5 .2z"/>
<path d="M534.1 209.7h50v-.2zM534.1 209.5h50l-50 .2z"/>
<path d="M584.1 210v.2l2.5-.2zM584.1 210.2l2.5-.2v.2z"/>
<path d="M534.1 226.3h50v-.2zM534.1 226.1h50l-50 .2z"/>
<path d="M534.1 242.8v.2l50-.2zM534.1 243l50-.2v.2z"/>
<path d="M534.1 259.5v.2l50-.2zM534.1 259.7l50-.2v.2z"/>
<path d="M534.1 259.5v.2l50-.2zM534.1 259.7l50-.2v.2z"/>
<path d="M534.1 259.5v.2l50-.2zM534.1 259.7l50-.2v.2z"/>
<path d="M534.1 259.5v.2l50-.2zM534.1 259.7l50-.2v.2z"/>
<path d="M534.1 243h50v-.2zM534.1 242.8h50l-50 .2z"/>
<path d="M22.6 260.2h2.5v-.2zM22.6 260h2.5l-2.5 .2z"/>
<path d="M534.1 276.2v.1l50-.1zM534.1 276.3l50-.1v.1z"/>
<path d="M584.1 260v.2l2.5-.2zM584.1 260.2l2.5-.2v.2z"/>
<path d="M534.1 292.8v.2l50-.2zM534.1 293l50-.2v.2z"/>
<path d="M534.1 292.8v.2l50-.2zM534.1 293l50-.2v.2z"/>
<path d="M22.6 310.2h2.5v-.2zM22.6 310h2.5l-2.5 .2z"/>
<path d="M534.1 319.5h50zM534.1 319.6l50-.1z"/>
<path d="M534.1 314.5h50zM534.1 314.6l50-.1z"/>
<path d="M534.1 309.5v.2l50-.2zM534.1 309.7l50-.2v.2z"/>
<path d="M584.1 310v.2l2.5-.2zM584.1 310.2l2.5-.2v.2z"/>
<path d="M534.1 339.5h50zM534.1 339.6l50-.1z"/>
<path d="M534.1 334.5h50zM534.1 334.6l50-.1z"/>
<path d="M534.1 329.5h50zM534.1 329.6l50-.1z"/>
<path d="M534.1 324.5h50zM534.1 324.6l50-.1z"/>
<path d="M534.1 359.5v.2l50-.2zM534.1 359.7l50-.2v.2z"/>
<path d="M534.1 359.5v.2l50-.2zM534.1 359.7l50-.2v.2z"/>
<path d="M534.1 354.5h50zM534.1 354.6l50-.1z"/>
<path d="M534.1 349.5h50zM534.1 349.6l50-.1z"/>
<path d="M534.1 344.5h50zM534.1 344.6l50-.1z"/>
<path d="M584.1 359.7h2.5v-.2zM584.1 359.5h2.5l-2.5 .2z"/>
<path d="M584.1 359.7h2.5v-.2zM584.1 359.5h2.5l-2.5 .2z"/>
<path d="M22.6 360.2h2.5v-.2zM22.6 360h2.5l-2.5 .2z"/>
<path d="M584.1 360v.2l2.5-.2zM584.1 360.2l2.5-.2v.2z"/>
<path d="M81 410.1l.2 2.5v-2.5zM81 410.1l.2 2.5h-.2z"/>
<path d="M131 410.1l.2 2.5v-2.5zM131 410.1l.2 2.5h-.2z"/>
<path d="M181 410.1l.2 2.5v-2.5zM181 410.1l.2 2.5h-.2z"/>
<path d="M231 410.1l.2 2.5v-2.5zM231 410.1l.2 2.5h-.2z"/>
<path d="M281 410.1l.2 2.5v-2.5zM281 410.1l.2 2.5h-.2z"/>
<path d="M331 410.1l.2 2.5v-2.5zM331 410.1l.2 2.5h-.2z"/>
<path d="M381 410.1l.2 2.5v-2.5zM381 410.1l.2 2.5h-.2z"/>
<path d="M431 410.1l.2 2.5v-2.5zM431 410.1l.2 2.5h-.2z"/>
<path d="M481 410.1l.2 2.5v-2.5zM481 410.1l.2 2.5h-.2z"/>
<path d="M531 410.1v2.5h.2zM531 410.1h.2v2.5z"/>
<path d="M531 410.1l.2 2.5v-2.5zM531 410.1l.2 2.5h-.2z"/>
<path d="M541 410.1l.2 2.5v-2.5zM541 410.1l.2 2.5h-.2z"/>
<path d="M556 410.1l.2 2.5v-2.5zM556 410.1l.2 2.5h-.2z"/>
<path d="M581 410.1l.2 2.5v-2.5zM581 410.1l.2 2.5h-.2z"/>
<path d="M580.8 410.1l.5 2.5v-2.5zM580.8 410.1l.5 2.5h-.5z"/>
</g>
<!-- layer: A-ANNO-DIMS -->
<g fill="none" stroke="#000" stroke-width=".27">
<path d="M207.4 18.2h25.4M209.2 16.4v4.9M241.6 18.2h25.4M265.2 16.4v4.9M320.2 17.8h6.8M322 16v77.4M53.8 22.5h7M55.6 20.7v57.4M191.3 35.7h7.7M193.1 33.9v68.8M289.4 22.5h6.7M294.3 20.7v75"/>
<path d="M55.6 86.9v57.4M193.1 110.8v68.7M294.3 104.5v75M322 102.1v77.4M53.8 142.5h7M60.2 146.9h37.4M62 143.7v5M106.5 146.9h37.3M142 143.7v5M60.2 178.9h52.4M62 177.1v7.3M121.4 178.9h52.4"/>
<path d="M172 177.1v7.3M191.3 177.8h7.7M200.2 178.9v5.5M274.2 178.9v5.5M286.2 178.9v6.1M288.2 178.9v6.1M289.4 177.8h6.7M320.2 177.8h6.8M328.2 178.9v5.9M448.2 178.9v5.9M54.3 185.6h6.5M56.1 183.8v33.4"/>
<path d="M198.4 182.6h34.5M241.6 182.6h34.4M282.6 183.2h3.6M286.2 183.2h2h-2M287.2 183.2l3 10h3.6M288.2 183.2h3.6M326.4 183h57.4M392.6 183h57.4M214.6 217.6h5.6M216.4 215.8v17.4M219.6 212.6h37.4M221.4 210.8v5.6"/>
<path d="M265.9 212.6h37.3M301.4 210.8v5.6M367 216.3h5M368.8 214.5v4.9M56.1 226v33.4M367 228.3h5M368.8 225.3v4.8M451.7 232.6h7.6M453.5 229.5v4.9M455.5 232.6l3 9.9h3.6M457.5 229.5v4.9M54.3 257.6h6.5"/>
<path d="M214.6 257.6h5.6M216.4 242v17.4M307.2 258.8v3.9M310.8 258.8v3.9M470.4 258.8v5.1M474.4 258.8v5.1M303.6 260.9h3.6M307.2 260.9h3.6h-3.6M309 260.9l3 10h3.6M310.8 260.9h3.6M468.6 262.1h7.6M472.4 262.1l3 9.9h3.6"/>
</g>
<!-- layer: 0 -->
<g fill="none" stroke="#000" stroke-width=".27">
<path d="M211 16.4l-3.6 3.6M267 16.4l-3.6 3.6M320.2 16l3.6 3.6M53.8 20.7l3.6 3.6M191.3 33.9l3.6 3.6M292.5 20.7l3.6 3.6M53.8 140.7l3.6 3.6M63.8 145.1l-3.6 3.6M143.8 145.1l-3.6 3.6M63.8 177.1l-3.6 3.6M173.8 177.1l-3.6 3.6M191.3 176l3.6 3.5"/>
<path d="M292.5 176l3.6 3.5M320.2 176l3.6 3.5M54.3 183.8l3.6 3.6M202 180.8l-3.6 3.6M276 180.8l-3.6 3.6M288 181.4l-3.6 3.6M290 181.4l-3.6 3.6M330 181.2l-3.6 3.6M450 181.2l-3.6 3.6M214.6 215.8l3.6 3.6M223.2 210.8l-3.6 3.6M303.2 210.8l-3.6 3.6"/>
<path d="M367 214.5l3.6 3.6M375 209.1l-3.6 3.6M447 209.1l-3.6 3.6M349.4 239.2l-3.6 3.6M367 226.5l3.6 3.6M453.4 239.2l-3.6 3.6M455.3 230.8l-3.6 3.6M459.3 230.8l-3.6 3.6M54.3 255.8l3.6 3.6M214.6 255.8l3.6 3.6M309 259.1l-3.6 3.6M312.6 259.1l-3.6 3.6"/>
<path d="M341.9 241.8l3.6 3.6M341.9 255.8l3.6 3.6M472.2 260.3l-3.6 3.6M476.2 260.3l-3.6 3.6"/>
</g>
<!-- layer: A-ANNO-DIMS -->
<g fill="#fff" stroke="#fff" stroke-width=".27">
<path d="M53.4 79.5v5.9h4.4zM53.4 79.5h4.4v5.9z"/>
<path d="M99 144.7v4.4l6-4.4zM99 149.1l6-4.4v4.4z"/>
<path d="M191 104.2v5.1h4.3zM191 104.2h4.3v5.1z"/>
<path d="M234.3 180.4v4.4l5.9-4.4zM234.3 184.8l5.9-4.4v4.4z"/>
<path d="M234.2 16v4.4l6-4.4zM234.2 20.4l6-4.4v4.4z"/>
<path d="M292.1 97.2v5.8h4.4zM292.1 97.2h4.4v5.8z"/>
<path d="M319.8 94.8v5.9h4.4zM319.8 94.8h4.4v5.9z"/>
<path d="M385.2 180.8v4.4l5.9-4.4zM385.2 185.2l5.9-4.4v4.4z"/>
<path d="M295.2 191v4.3l2-4.3zM297.2 191v4.3h-2z"/>
<path d="M258.4 210.4v4.4l6-4.4zM258.4 214.8l6-4.4v4.4z"/>
<path d="M214.2 234.6v5.9h4.4zM214.2 234.6h4.4v5.9z"/>
<path d="M317 268.7v4.3l3.1-4.3zM320.1 268.7v4.3h-3.1z"/>
<path d="M366.6 220.8v3.1h4.4zM366.6 220.8h4.4v3.1z"/>
<path d="M463.5 240.3v4.3l3.1-4.3zM466.6 240.3v4.3h-3.1z"/>
<path d="M480.5 269.8v4.4l3.1-4.4zM483.6 269.8v4.4h-3.1z"/>
<path d="M53.9 218.6v5.9h4.4zM53.9 218.6h4.4v5.9z"/>
<path d="M114.1 176.7v4.3l5.9-4.3zM114.1 181l5.9-4.3v4.3z"/>
</g>
<!-- layer: QUOTE -->
<path d="M371.4 210.9h33.4M373.2 209.1v6M413.6 210.9h33.4M445.2 209.1v6M347.6 239.2v3.2M451.6 239.2v3.2M341.9 243.6h4.5M341.9 257.6h4.5M343.7 241.8v5.8M343.7 253.5v5.9M345.8 241h49.5M404 241h49.4" fill="none" stroke="#000" stroke-width=".27"/>
<g fill="#fff" stroke="#fff" stroke-width=".27">
<path d="M406.3 208.7v4.4l5.8-4.4zM406.3 213.1l5.8-4.4v4.4z"/>
<path d="M341.6 249.1v3h4.3zM341.6 249.1h4.3v3z"/>
<path d="M396.7 238.8v4.4l5.8-4.4zM396.7 243.2l5.8-4.4v4.4z"/>
</g>
<text font-size="13.4" x="543" y="389.4">A705</text>
<g font-size="5">
<text x="234.5" y="20">28</text>
<text x="57.3" y="85.2" transform="rotate(-90 57.3 85.2)">60</text>
<text x="323.8" y="100.5" transform="rotate(-90 323.8 100.5)">80</text>
<text x="296.1" y="102.9" transform="rotate(-90 296.1 102.9)">78</text>
<text x="194.9" y="109.2" transform="rotate(-90 194.9 109.2)">71</text>
<text x="99.3" y="148.7">40</text>
<text x="114.2" y="180.6">55</text>
<text x="234.4" y="184.4">37</text>
<text x="385.4" y="184.7">60</text>
<text x="542.6" y="184.7">VILLA VERDE</text>
<text x="549.2" y="190.8">CUCINA</text>
<text x="295" y="195">1</text>
<text x="258.7" y="214.4">40</text>
<text x="406.4" y="212.7">36</text>
<text x="57.9" y="224.4" transform="rotate(-90 57.9 224.4)">36</text>
<text x="370.5" y="223.7" transform="rotate(-90 370.5 223.7)">6</text>
<text x="218.1" y="240.3" transform="rotate(-90 218.1 240.3)">20</text>
<text x="396.9" y="242.8">52</text>
<text x="463.7" y="244.3">2</text>
<text x="345.5" y="252" transform="rotate(-90 345.5 252)">7</text>
<text x="317.2" y="272.7">2</text>
<text x="480.7" y="273.8">2</text>
</g>
<g font-size="3.5">
<text x="95.5" y="157.7">1 X BASE</text>
<text x="215" y="189.8">1 X PANNELLO POSTERIORE</text>
<text x="376.8" y="189.1">2 X LATERALI</text>
<text x="389.8" y="232.1">4 X RETRO CASSETTO</text>
<text x="100.1" y="263.5">4 X BASE CASSETTO</text>
<text x="382.4" y="263.2">8 X LATERALI CASSETTO</text>
<text x="241.4" y="265.4">4 X FRONTALE CASSETTO</text>
</g>
<g font-size="2.5">
<text x="50.7" y="10">1</text>
<text x="105.4" y="10">2</text>
<text x="155.4" y="10">3</text>
<text x="205.4" y="10">4</text>
<text x="255.4" y="10">5</text>
<text x="305.4" y="10">6</text>
<text x="355.4" y="10">7</text>
<text x="405.4" y="10">8</text>
<text x="455.4" y="10">9</text>
<text x="504.7" y="10">10</text>
<text x="554.7" y="10">11</text>
<text x="22.3" y="36">A</text>
<text x="585.1" y="36">A</text>
<text x="22.3" y="86">B</text>
<text x="585.1" y="86">B</text>
<text x="22.3" y="136">C</text>
<text x="585.1" y="136">C</text>
<text x="534.9" y="152.5">POLITECNICO DI MILANO</text>
<text x="535" y="155.5">SCUOLA DEL DESIGN</text>
<text x="535" y="158.6">C.L. DESIGN DEGLI INTERNI</text>
<text x="535.1" y="162.4">PROGETTO:</text>
<text x="22.3" y="186">D</text>
<text x="585" y="186">D</text>
<text x="535.1" y="212.4">CORSO:</text>
<text x="545.3" y="217.3">STRUMENTI E METODI</text>
<text x="549.1" y="220.3">DEL PROGETTO</text>
<text x="535.1" y="229">DOCENTE:</text>
<text x="22.3" y="236">E</text>
<text x="547.7" y="235.5">MARCO FERRARA</text>
<text x="585.1" y="236">E</text>
<text x="535.1" y="245.7">STUDENTI:</text>
<text x="547.8" y="252.1">YLENIA BARBERA</text>
<text x="535.1" y="262.4">OGGETTO:</text>
<text x="554.5" y="268.8">ABACO</text>
<text x="535.1" y="279">NOTE:</text>
<text x="22.4" y="286">F</text>
<text x="558.6" y="285.5">-</text>
<text x="585.1" y="286">F</text>
<text x="535.1" y="295.7">NOME FILE:</text>
<text x="536.7" y="301.9">METOD - MAXIMERA_091.098.02.dwg</text>
<text x="534.9" y="313">VERS</text>
<text x="574.6" y="313">DATA</text>
<text x="22.2" y="336">G</text>
<text x="585" y="336">G</text>
<text x="535.1" y="358">A</text>
<text x="568.7" y="358">2017/05/23</text>
<text x="535.1" y="362.5">TAVOLA NO.:</text>
<text x="568.4" y="362.5">005 DI</text>
<text x="578.4" y="362.5">016</text>
<text x="22.3" y="386">H</text>
<text x="585.1" y="386">H</text>
<text x="535" y="407.9">REV:</text>
<text x="535.1" y="405">DATA:</text>
<text x="545.1" y="408">A</text>
<text x="545.1" y="404.9">2017/05/23</text>
<text x="560" y="405">SCALA: 1:2 / 1:5</text>
<text x="560" y="408">FORMATO:</text>
<text x="576.4" y="408">A2</text>
<text x="19.6" y="410.4" transform="rotate(-90 19.6 410.4)">DIRECTORY: C:\USERS\YLENIA\DESKTOP\VV-D_4_CUCINA\METOD - MAXIMERA_091.098.02.DWG | PLOTTED ON: 2017.04.11 | BY USER: 869709</text>
<text x="48.9" y="413.5">1</text>
<text x="105.4" y="413.5">2</text>
<text x="155.4" y="413.5">3</text>
<text x="205.4" y="413.5">4</text>
<text x="255.4" y="413.5">5</text>
<text x="305.4" y="413.5">6</text>
<text x="355.4" y="413.5">7</text>
<text x="405.4" y="413.5">8</text>
<text x="455.4" y="413.5">9</text>
<text x="504.7" y="413.5">10</text>
<text x="531.6" y="412.6">0</text>
<text x="541.6" y="412.6">50mm</text>
<text x="556.6" y="412.6">125mm</text>
<text x="572.2" y="412.6">250mm</text>
</g>
</svg>
